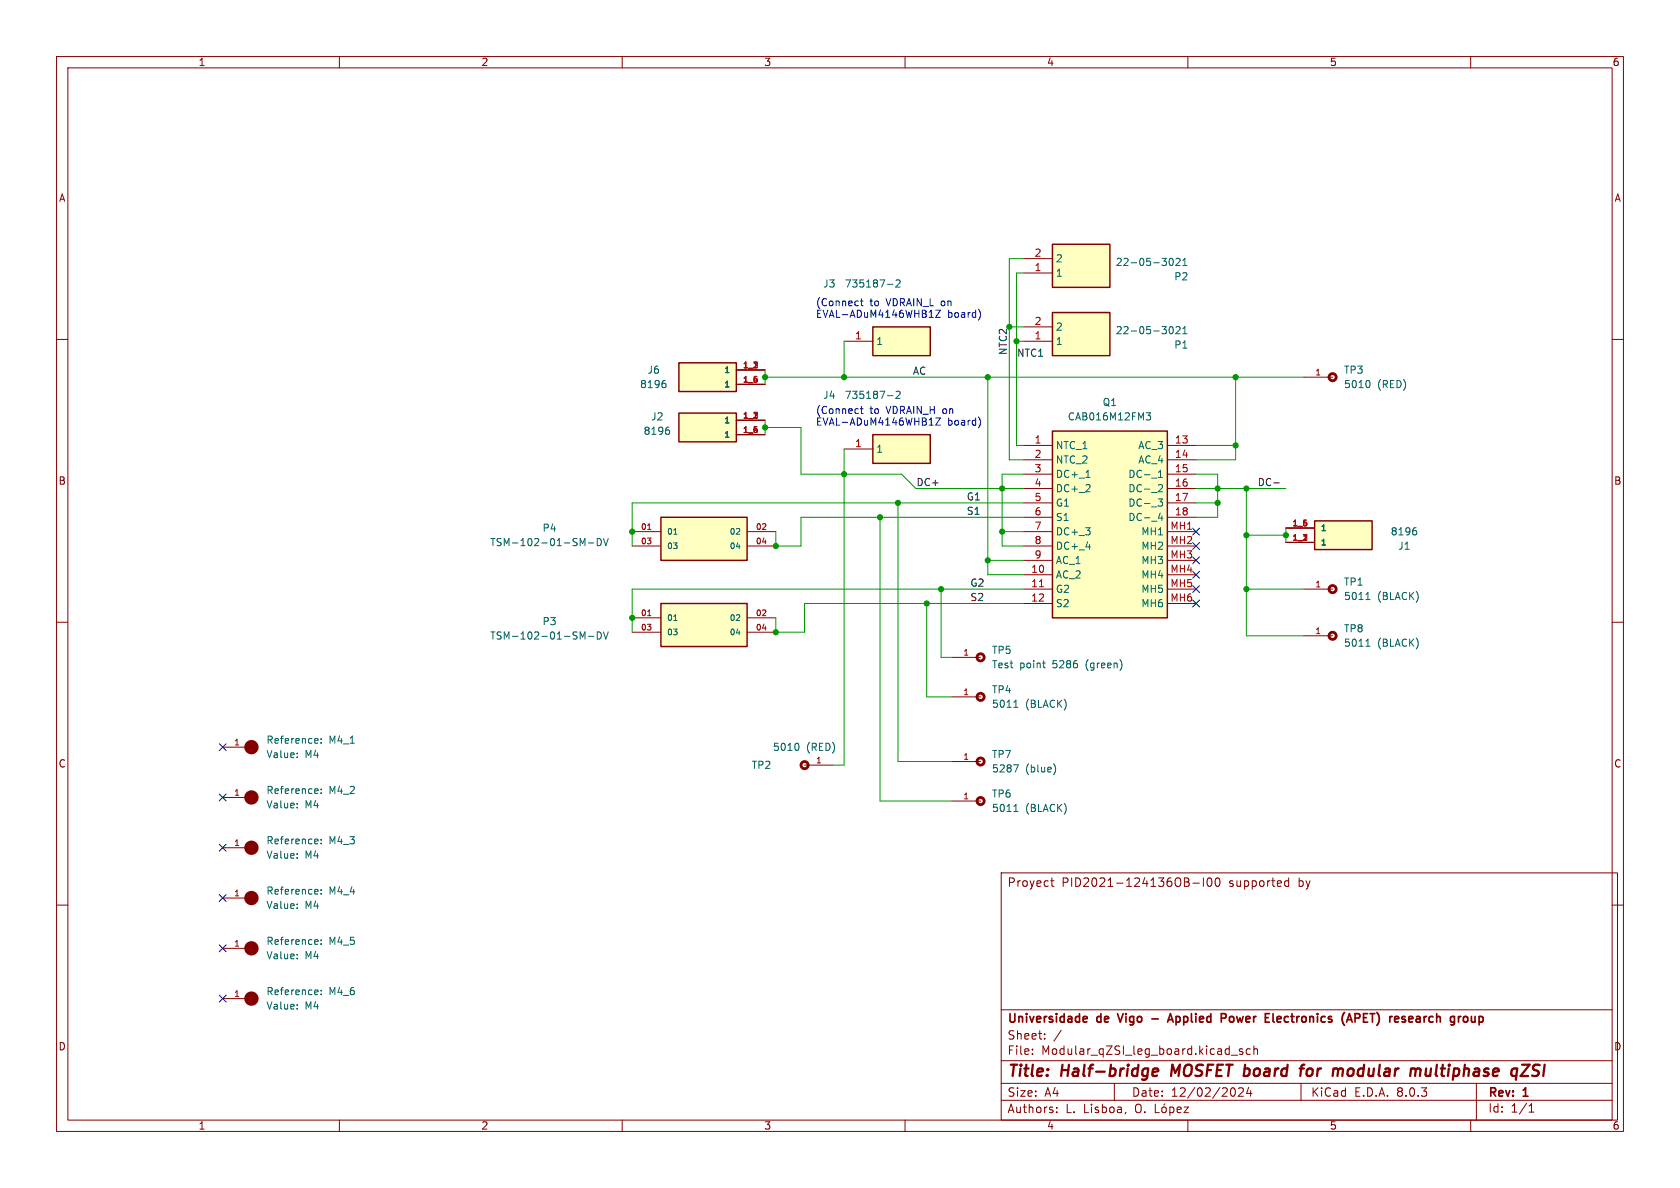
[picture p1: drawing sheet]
<svg xmlns="http://www.w3.org/2000/svg" width="297mm" height="210mm" viewBox="0 0 297 210" stroke-linecap="round" stroke-linejoin="round" font-family="sans-serif">
<g fill="none" stroke="#840000" stroke-width=".18">
<path d="M10 10h277v190h-277zM12 12h273v186h-273zM60 10v2M110 10v2M160 10v2M210 10v2M260 10v2M10 60h2M285 60h2M10 110h2M230.5 104.1h5.1M230.5 112.4h5.1"/>
<path d="M285 110h2M10 160h2M39.4 158.8h5M177 154.3h109v43.7h-109zM185.7 155.7h.6M186 155.2v1.3l.3 .2M210.9 156.1h1.1M212.7 155.2v1.5M213.5 155.3l.2-.1a.81 .81 0 0 1 .6 .6 .81 .81 0 0 1-.3 .8l-.1 .1a.81 .81 0 0 1-.4-1.4zM215 155.3l.2-.1a.81 .81 0 0 1 .6 .6 .81 .81 0 0 1-.3 .8l-.2 .1a.81 .81 0 0 1-.3-1.4zM227.2 156.6l.2 .1 .4-.1M227.8 155.8l-.4-.1-.2 .1"/>
<path d="M227.8 155.2v1.5M285 160h2M39.4 176.5h5M177 178.5h108M60 198v2M110 198v2M160 198v2M177 194.5h108M177 191.5h108M177 187.5h108M182.5 186.3v.1M182.5 185.5v.1"/>
<path d="M184.7 183.6v.1M184.7 182.8v.1M186.8 196.6v.1M186.8 195.8v.1M187.6 182.1l-1.3 2M197 191.5v3M199 196.6l-.1 .3M201 195.3a.5 .5 0 0 1 .5-.1 .5 .5 0 0 1 .2 .5v.5a.5 .5 0 0 1-.5 .5 .5 .5 0 0 1-.5-.5v-.5zM202.4 196.6v.1M204.2 195.2v1.5h.8M205.5 195.8l.4-.1 .3 .3v.4l-.3 .3-.4-.1-.1-.2v-.4zM206 195.1l-.3 .2"/>
<path d="M206.8 195.8l.4-.1 .3 .3v.4l-.1 .2h-.6M206.8 195.7v1.5M208.1 196.2l.7-.1-.1-.3-.4-.1-.2 .2 .1 .7h.5M209.3 195.7h.8l-.8 1h.8M210 198v2M217.7 186.5h1.1M218 192.3a.94 .94 0 0 1 0 1.5M219 192.4l.5-.1 .2 .1 .1 .3-.9 1.1h.9M219.7 185.5l-.4-.1-.2 .2 .1 .2 .5 .2v.3h-.6M220.7 192.2l-.3 1.1h.9M221 185.5l-.4-.1-.3 .3v.4l.2 .2h.5M221.1 192.8v1"/>
<path d="M221.7 185.5l.2-.1 .3 .1 .1 .9M221.7 184.9v1.5M230 191.5v3M260 198v2M261 191.5v6.5M270.3 196.6h.9M270.3 195.5l.4-.4v1.5"/>
</g>
<path d="M203.8 189.5l.9-.1v-.4l-.2-.1-.6 .1-.2 .9 .3 .3 .6-.1M207.3 188.2l-.3 2M230.4 188.2h.2M231.8 188.9a.62 .62 0 0 0-.8 .4v.7a.52 .52 0 0 0 .8 .1M237.2 188.9l.2 .3-.1 1M251.1 189l-.1 1.2M252.1 188.9v1.2l.2 .1 .4-.1M269.1 188.2h1.3l-1.6 2h1.4M270.8 190.1l.8 .1M271.5 188.2l-.2 .1a.46 .46 0 0 0-.3 .5 .46 .46 0 0 0 .3 .4" fill="none" stroke="#840000" stroke-width=".4"/>
<g fill="none" stroke="#840000" stroke-width=".3">
<path d="M191.7 179.7l.4 .1 .1 .2-.7 .2M197.6 179.2l.5 1.5M216.7 179.3v.5M217.8 179.7l-.3 .1-.2 .2 .1 .5 .4 .2M226.3 179.7h-.3l-.2 .2v.7l.5 .1M238.6 179.2l.5 1.5M240.3 179.3l-.7-.1v1.5M240.3 179.9l-.7 .1M249.6 179.7h-.3l-.2 .2v.7l.5 .1M259.2 179.7l.3 .3v.4l-.3 .3M260.1 179.7l.1 .9h.5M192.1 180.6l-.4 .1"/>
<path d="M203.6 180.1h1.2M206.4 180.7l.5-1.5 .5 1.5M206.6 180.3h.7M226.5 180l-.7 .2M238.2 180.3h.7M249.8 180l-.7 .2"/>
</g>
<g fill="#fff" stroke="#fff" stroke-width=".18">
<circle cx="235.6" cy="104.1" r=".63"/>
<circle cx="235.6" cy="112.4" r=".63"/>
</g>
<g fill="none" stroke="#840000" stroke-width=".5">
<circle cx="235.6" cy="104.1" r=".63"/>
<circle cx="235.6" cy="112.4" r=".63"/>
</g>
<g fill="none" stroke="#006464" stroke-width=".18">
<path d="M241.5 106h.7M241.5 114.2h.7M241.6 105l.2-.3v1.3M241.6 113.3l.2-.3v1.2M52.5 159.8v.1M56.1 157.2l.1 .3-.6 .1M56.2 158l-.1 .1M56.8 157.3v.1M56.8 157.9v.2M52.5 178.3v.1M52.5 160.5v.1M52.5 177.6v.1"/>
<path d="M56.1 175l.1 .3-.6 .1M56.2 175.8h-.1M56.8 175.7v.1M56.8 175.1v.1"/>
</g>
<g fill="none" stroke="#840000" stroke-width="1.3">
<circle cx="44.4" cy="158.7" r=".63"/>
<circle cx="44.4" cy="176.5" r=".63"/>
</g>
<path d="M232.4 92.1h10.2v5.1h-10.2z" fill="#ffffc2"/>
<path d="M232.4 92.1h10.2v5.1h-10.2z" fill="none" stroke="#840000" stroke-width=".25"/>
<path d="M227.3 95.9h5.1M227.3 93.3h5.1M168.3 123.2h5.1M39.4 167.6h5" fill="none" stroke="#840000" stroke-width=".18"/>
<path d="M250.1 93.3h.2M250.2 93.8l.3 .2v.3l-.3 .3M179.2 125h.8M179.4 124.1l.2-.3v1.2M52.5 169.4v.1M52.5 168.7v.1M56.1 166.1l.1 .3-.6 .1M56.2 166.9h-.1M56.8 166.8v.1M56.8 166.2v.1" fill="none" stroke="#006464" stroke-width=".18"/>
<circle cx="44.4" cy="167.6" r=".63" fill="none" stroke="#840000" stroke-width="1.3"/>
<circle cx="173.4" cy="123.2" r=".63" fill="#fff" stroke="#fff" stroke-width=".18"/>
<circle cx="173.4" cy="123.2" r=".63" fill="none" stroke="#840000" stroke-width=".5"/>
<path d="M120 73h10.2v5.1h-10.2z" fill="#ffffc2"/>
<path d="M120 73h10.2v5.1h-10.2z" fill="none" stroke="#840000" stroke-width=".25"/>
<path d="M130.2 74.3h5.1M130.2 76.8h5.1" fill="none" stroke="#840000" stroke-width=".18"/>
<path d="M118 75.5h.3M118.1 76l.3 .2v.3l-.3 .3" fill="none" stroke="#006464" stroke-width=".18"/>
<path d="M120 64.1h10.2v5.1h-10.2z" fill="#ffffc2"/>
<path d="M120 64.1h10.2v5.1h-10.2z" fill="none" stroke="#840000" stroke-width=".25"/>
<path d="M130.2 65.4h5.1M130.2 67.9h5.1" fill="none" stroke="#840000" stroke-width=".18"/>
<path d="M117.4 67.3h.2M117.5 67.7l.2 .3v.3l-.2 .2" fill="none" stroke="#006464" stroke-width=".18"/>
<path d="M186.1 76.2h20.3v33h-20.3z" fill="#ffffc2"/>
<path d="M186.1 76.2h20.3v33h-20.3z" fill="none" stroke="#840000" stroke-width=".25"/>
<g fill="none" stroke="#840000" stroke-width=".18">
<path d="M181 78.7h5.1M206.4 78.7h5.1M181 81.3h5.1M181 83.8h5.1M181 86.4h5.1M181 88.9h5.1M181 91.4h5.1M181 94h5.1M181 96.5h5.1M181 99.1h5.1M206.4 81.3h5.1M206.4 83.8h5.1"/>
<path d="M206.4 86.4h5.1M206.4 88.9h5.1M206.4 91.4h5.1M206.4 94h5.1M206.4 96.5h5.1M206.4 99.1h5.1M168.3 116.2h5.1M181 101.6h5.1M181 104.1h5.1M181 106.7h5.1M206.4 101.6h5.1M206.4 104.1h5.1"/>
<path d="M206.4 106.7h5.1M142.2 135.3h5.1M168.3 134.6h5.1M168.3 141.6h5.1"/>
</g>
<path d="M183.8 103.7h.7" fill="none" stroke="#a90000" stroke-width=".18"/>
<g fill="none" stroke="#006464" stroke-width=".18">
<path d="M202.6 73h.8l-.4 .5 .4 .1v.5l-.2 .1h-.5M191.9 93.3h.8l-.4 .5M192 84.4h.7M192 96.7h.8M192.6 85.7l.1 .2v.3l-.8 .7h.8M192.7 93.9v.5M204.7 88.2h.8l-.4 .5 .4 .1v.4l-.2 .3h-.4M204.8 84.4h.7M204.8 83.5l.4-.4v1.3M205 85.7h.4l.1 .3-.8 .9h.8M205.1 90.7l-.3 .9h.8M205.4 91.2v.8"/>
<path d="M184.3 117.2h.5M184.6 118l.2 .1M140.9 131.4a.79 .79 0 0 1 0 1.3M179.2 135.2h.8l-.5 1.3M186.3 135a1.46 1.46 0 0 1 0 2M179.2 143.5h.8M179.4 142.5l.2-.3v1.3"/>
</g>
<g fill="#fff" stroke="#fff" stroke-width=".18">
<circle cx="142.2" cy="135.3" r=".63"/>
<circle cx="173.4" cy="141.6" r=".63"/>
<circle cx="173.4" cy="134.6" r=".63"/>
<circle cx="173.4" cy="116.2" r=".63"/>
</g>
<g fill="none" stroke="#840000" stroke-width=".5">
<circle cx="173.4" cy="116.2" r=".63"/>
<circle cx="142.2" cy="135.3" r=".63"/>
<circle cx="173.4" cy="134.6" r=".63"/>
<circle cx="173.4" cy="141.6" r=".63"/>
</g>
<path d="M186.1 55.2h10.1v7.7h-10.1z" fill="#ffffc2"/>
<path d="M186.1 55.2h10.1v7.7h-10.1z" fill="none" stroke="#840000" stroke-width=".25"/>
<path d="M181 57.8h5.1M181 60.3h5.1" fill="none" stroke="#840000" stroke-width=".18"/>
<path d="M206.9 57.8l.1-.1a.68 .68 0 0 1 .4 .7 .68 .68 0 0 1-.4 .6 .84 .84 0 0 1-.1-1.2zM207.9 57.9l.5-.2 .2 .4-.8 .9h.8M209.1 59h.7M209.1 58.1l.4-.4v1.3" fill="none" stroke="#006464" stroke-width=".18"/>
<path d="M186.1 43.2h10.1v7.6h-10.1z" fill="#ffffc2"/>
<path d="M186.1 43.2h10.1v7.6h-10.1z" fill="none" stroke="#840000" stroke-width=".25"/>
<path d="M181 48.3h5.1M181 45.7h5.1M230.5 66.7h5.1M39.4 132.1h5M39.4 141h5M39.4 149.9h5" fill="none" stroke="#840000" stroke-width=".18"/>
<g fill="none" stroke="#006464" stroke-width=".18">
<path d="M206.9 45.7h.1a.68 .68 0 0 1 .4 .6 .68 .68 0 0 1-.4 .6 .84 .84 0 0 1-.1-1.2zM207.9 45.8l.5-.1 .2 .3-.8 .9h.8M209.1 46.9h.7M209.1 46l.4-.3v1.2M241.9 67.3a.79 .79 0 0 1 0 1.2M52.5 133.8v.1M52.5 133.1v.2M56.1 130.5l.1 .3-.6 .2M56.1 139.4l.1 .3-.6 .2M56.2 131.3l-.1 .1M56.8 131.3v.1M56.8 130.6v.1"/>
<path d="M56.8 139.5v.1M52.5 142v.2M52.5 142.7v.1M52.5 150.9v.1M52.5 151.6v.1M56.1 148.3l.1 .3-.6 .1M56.2 140.2l-.1 .1M56.2 149.1l-.1 .1M56.8 140.2v.1M56.8 148.4v.1M56.8 149v.2"/>
</g>
<g fill="none" stroke="#840000" stroke-width="1.3">
<circle cx="44.4" cy="132.1" r=".63"/>
<circle cx="44.4" cy="141" r=".63"/>
<circle cx="44.4" cy="149.9" r=".63"/>
</g>
<circle cx="235.6" cy="66.7" r=".63" fill="#fff" stroke="#fff" stroke-width=".18"/>
<circle cx="235.6" cy="66.7" r=".63" fill="none" stroke="#840000" stroke-width=".5"/>
<path d="M116.8 106.7h15.3v7.6h-15.3z" fill="#ffffc2"/>
<path d="M116.8 106.7h15.3v7.6h-15.3z" fill="none" stroke="#840000" stroke-width=".25"/>
<path d="M111.8 109.2h5M111.8 111.8h5M132.1 109.2h5.1M132.1 111.8h5.1" fill="none" stroke="#840000" stroke-width=".18"/>
<path d="M103 112.6l.4-.9v1.3M104 112.5h1M105.6 111.7a.64 .64 0 0 1 .7 .6 .64 .64 0 0 1-.7 .7zM106.7 111.7l.4 1.3 .4-1.3M119.1 109.7h.6" fill="none" stroke="#006464" stroke-width=".18"/>
<path d="M114.5 108.8h.6" fill="none" stroke="#a90000" stroke-width=".18"/>
<path d="M116.8 91.4h15.3v7.7h-15.3z" fill="#ffffc2"/>
<path d="M116.8 91.4h15.3v7.7h-15.3z" fill="none" stroke="#840000" stroke-width=".25"/>
<path d="M111.8 94h5M111.8 96.5h5M132.1 94h5.1M132.1 96.5h5.1" fill="none" stroke="#840000" stroke-width=".18"/>
<path d="M103 96.1l.4-.9v1.3M104 96h1M105.6 95.2a.64 .64 0 0 1 .7 .6 .64 .64 0 0 1-.7 .7zM106.7 95.2l.4 1.3 .4-1.3M119.1 94.4h.6" fill="none" stroke="#006464" stroke-width=".18"/>
<path d="M114.5 93.6h.6" fill="none" stroke="#a90000" stroke-width=".18"/>
<path d="M154.3 76.8h10.2v5.1h-10.2z" fill="#ffffc2"/>
<path d="M154.3 76.8h10.2v5.1h-10.2z" fill="none" stroke="#840000" stroke-width=".25"/>
<path d="M149.2 79.4h5.1" fill="none" stroke="#840000" stroke-width=".18"/>
<path d="M156.9 69.9h1M158.4 69.3l.5-.1 .2 .3-.8 .9h.8" fill="none" stroke="#006464" stroke-width=".18"/>
<path d="M154.3 57.8h10.2v5.1h-10.2z" fill="#ffffc2"/>
<path d="M154.3 57.8h10.2v5.1h-10.2z" fill="none" stroke="#840000" stroke-width=".25"/>
<path d="M149.2 60.3h5.1" fill="none" stroke="#840000" stroke-width=".18"/>
<path d="M156.9 50.3h1M158.4 49.6l.5-.1 .2 .3-.8 .9h.8" fill="none" stroke="#006464" stroke-width=".18"/>
<path d="M225.2 85.4h1" fill="none" stroke="#0f0f0f" stroke-width=".18"/>
<path d="M152.1 53.2h.5M152.3 52.8v1.1l.3 .2M164.3 56.1h.7M166.3 54.8l-.9 1.3h.9M173 54.7a1.49 1.49 0 0 1 0 1.8M152.1 72.3h.5M152.3 71.8v1.1l.3 .2M164.3 75.2h.7M166.3 73.9l-.9 1.3h.9M173 73.8a1.49 1.49 0 0 1 0 1.8" fill="none" stroke="#0000c2" stroke-width=".18"/>
<g fill="none" stroke="#009600" stroke-width=".18">
<path d="M178.4 57.8h2.6M181 45.7h-2.6v35.6h2.6M181 48.3h-1.3v30.4h1.3M135.3 66.7h95.2M135.3 75.6h6.3v8.2h17.8l2.5 2.6h19.1M135.3 65.4v2.5M135.3 74.3v2.5M149.2 60.3v6.4M149.2 79.4v55.9h-1.9M174.6 66.7v34.9h6.4M179.7 60.3h1.3M211.5 78.7h6.9"/>
<path d="M218.4 66.7v14.6h-6.9M155.6 91.4v50.2h12.7M158.7 88.9v45.7h9.6M174.6 99.1h6.4M177.2 94h3.8M181 83.8h-3.8v12.7h3.8M181 88.9h-69.2v7.6M181 91.4h-39.4v5.1h-4.4v-2.5M211.5 83.8h3.8v7.6h-3.8M211.5 86.4h15.8M211.5 88.9h3.8M220.3 86.4v26h10.2"/>
<path d="M220.3 94.6h7M227.3 93.3v2.6M163.8 106.7v16.5h4.5M166.4 104.1v12.1h1.9M181 104.1h-69.2v7.7M181 106.7h-38.8v5.1h-5v-2.6M220.3 104.1h10.2"/>
</g>
<g fill="none" stroke="#000084" stroke-width=".18">
<path d="M210.8 98.5l1.3 1.2M210.8 95.9l1.3 1.2M210.8 93.4l1.3 1.2M212.1 98.5l-1.3 1.2M212.1 95.9l-1.3 1.2M212.1 93.4l-1.3 1.2M210.8 103.5l1.3 1.2M210.8 106.1l1.3 1.2M210.8 101l1.3 1.2M212.1 103.5l-1.3 1.2M212.1 106.1l-1.3 1.2M212.1 101l-1.3 1.2"/>
<path d="M38.8 131.5l1.2 1.2M40 131.5l-1.2 1.2M38.8 158.1l1.2 1.3M38.8 140.4l1.2 1.2M38.8 149.3l1.2 1.2M40 158.1l-1.2 1.3M40 140.4l-1.2 1.2M40 149.3l-1.2 1.2M38.8 175.9l1.2 1.2M38.8 167l1.2 1.2M40 175.9l-1.2 1.2M40 167l-1.2 1.2"/>
</g>
<g fill="#009600" stroke="#009600" stroke-width=".18">
<circle cx="215.3" cy="86.4" r=".46"/>
<circle cx="220.3" cy="86.4" r=".46"/>
<circle cx="220.3" cy="104.1" r=".46"/>
<circle cx="218.4" cy="66.7" r=".46"/>
<circle cx="218.4" cy="78.7" r=".46"/>
<circle cx="220.3" cy="94.6" r=".46"/>
<circle cx="215.3" cy="88.9" r=".46"/>
<circle cx="227.3" cy="94.6" r=".46"/>
<circle cx="111.8" cy="109.2" r=".46"/>
<circle cx="135.3" cy="75.6" r=".46"/>
<circle cx="111.8" cy="94" r=".46"/>
<circle cx="137.2" cy="111.8" r=".46"/>
<circle cx="177.2" cy="94" r=".46"/>
<circle cx="149.2" cy="83.8" r=".46"/>
<circle cx="137.2" cy="96.5" r=".46"/>
<circle cx="155.6" cy="91.4" r=".46"/>
<circle cx="158.7" cy="88.9" r=".46"/>
<circle cx="163.8" cy="106.7" r=".46"/>
<circle cx="149.2" cy="66.7" r=".46"/>
<circle cx="135.3" cy="66.7" r=".46"/>
<circle cx="166.4" cy="104.1" r=".46"/>
<circle cx="178.4" cy="57.8" r=".46"/>
<circle cx="174.6" cy="99.1" r=".46"/>
<circle cx="174.6" cy="66.7" r=".46"/>
<circle cx="179.7" cy="60.3" r=".46"/>
<circle cx="177.2" cy="86.4" r=".46"/>
</g>
<g font-size="2.8" fill="#840000">
<text x="178" y="190.9">Title:</text>
<text x="187.7" y="190.9">Half-bridge</text>
<text x="207.9" y="190.9">MOSFET board</text>
<text x="232.3" y="190.9">for</text>
<text x="238.9" y="190.9">modular</text>
<text x="253.4" y="190.9">multiphase</text>
<text x="272.1" y="190.9">qZSI</text>
</g>
<g font-size="2.1" fill="#840000">
<text x="178" y="157">Proyect</text>
<text x="187.7" y="157">PID2021-124136OB-I00</text>
<text x="217.3" y="157">supported</text>
<text x="229.7" y="157">by</text>
<text x="178" y="184">Sheet:</text>
<text x="178" y="181.2">Universidade</text>
<text x="194" y="181.2">de</text>
<text x="198.4" y="181.2">Vigo</text>
<text x="208.5" y="181.2">Applied</text>
<text x="218.4" y="181.2">Power</text>
<text x="226.7" y="181.2">Electronics</text>
<text x="240.9" y="181.2">(APET)</text>
<text x="249.9" y="181.2">research</text>
<text x="261.3" y="181.2">group</text>
<text x="178" y="186.7">File:</text>
<text x="184.1" y="186.7">Modular_qZSI_leg_board.kicad_sch</text>
<text x="178" y="194.1">Size:</text>
<text x="178" y="197">Authors:</text>
<text x="184.7" y="194.1">A4</text>
<text x="188.4" y="197">L.</text>
<text x="191.6" y="197">Lisboa,</text>
<text x="200" y="194.1">Date:</text>
<text x="207" y="194.1">12/02/2024</text>
<text x="231.7" y="194.1">KiCad</text>
<text x="239.4" y="194.1">E.D.A.</text>
<text x="247" y="194.1">8.0.3</text>
<text x="263" y="194.3">Rev:</text>
<text x="263" y="196.9">Id:</text>
<text x="267.1" y="196.9">1/1</text>
<text x="269.4" y="194.3">1</text>
</g>
<g font-size="1.8" fill="#840000">
<text x="35" y="11.9">1</text>
<text x="85" y="11.9">2</text>
<text x="135" y="11.9">3</text>
<text x="185" y="11.9">4</text>
<text x="235" y="11.9">5</text>
<text x="285" y="11.9">6</text>
<text x="10.3" y="35.9">A</text>
<text x="285.3" y="35.9">A</text>
<text x="10.3" y="85.9">B</text>
<text x="285.3" y="85.9">B</text>
<text x="10.3" y="135.9">C</text>
<text x="285.3" y="135.9">C</text>
<text x="10.3" y="185.9">D</text>
<text x="285.3" y="185.9">D</text>
<text x="35" y="199.9">1</text>
<text x="85" y="199.9">2</text>
<text x="135" y="199.9">3</text>
<text x="185" y="199.9">4</text>
<text x="235" y="199.9">5</text>
<text x="285" y="199.9">6</text>
</g>
<g font-size="1.8" fill="#a90000">
<text x="182.8" y="45.5">2</text>
<text x="182.8" y="48">1</text>
<text x="182.8" y="57.5">2</text>
<text x="151.1" y="60.1">1</text>
<text x="182.8" y="60.1">1</text>
<text x="151.1" y="79.1">1</text>
<text x="182.8" y="78.5">1</text>
<text x="182.8" y="81">2</text>
<text x="182.8" y="83.6">3</text>
<text x="207.6" y="78.5">13</text>
<text x="207.6" y="81">14</text>
<text x="207.6" y="83.6">15</text>
<text x="182.8" y="86.1">4</text>
<text x="182.8" y="88.6">5</text>
<text x="207.6" y="86.1">16</text>
<text x="207.6" y="88.6">17</text>
<text x="182.8" y="91.2">6</text>
<text x="182.8" y="93.7">7</text>
<text x="206.8" y="93.7">MH1</text>
<text x="207.6" y="91.2">18</text>
<text x="182.2" y="101.3">10</text>
<text x="182.8" y="96.3">8</text>
<text x="182.8" y="98.8">9</text>
<text x="206.8" y="96.3">MH2</text>
<text x="206.8" y="98.8">MH3</text>
<text x="206.8" y="101.3">MH4</text>
<text x="182.2" y="103.9">11</text>
<text x="182.2" y="106.4">12</text>
<text x="206.8" y="103.9">MH5</text>
<text x="206.8" y="106.4">MH6</text>
</g>
<g font-size="1.8" fill="#006464">
<text x="186.6" y="46.6">2</text>
<text x="197.2" y="47.2">22-05-3021</text>
<text x="145.4" y="51">J3</text>
<text x="149.2" y="51">735187-2</text>
<text x="186.6" y="49.1">1</text>
<text x="207.5" y="49.8">P2</text>
<text x="186.6" y="58.6">2</text>
<text x="197.2" y="59.3">22-05-3021</text>
<text x="154.8" y="61.2">1</text>
<text x="186.6" y="61.2">1</text>
<text x="207.5" y="61.8">P1</text>
<text x="113" y="68.8">8196</text>
<text x="114.4" y="66.3">J6</text>
<text x="145.4" y="70.7">J4</text>
<text x="149.2" y="70.7">735187-2</text>
<text x="194.8" y="72">Q1</text>
<text x="237.5" y="66.3">TP3</text>
<text x="237.5" y="68.8">5010</text>
<text x="243.5" y="68.8">(RED)</text>
<text x="113.7" y="77.1">8196</text>
<text x="115" y="74.5">J2</text>
<text x="188.7" y="74.5">CAB016M12FM3</text>
<text x="154.8" y="80.2">1</text>
<text x="186.6" y="79.6">NTC_1</text>
<text x="186.6" y="82.1">NTC_2</text>
<text x="201.1" y="79.6">AC_3</text>
<text x="201.1" y="82.1">AC_4</text>
<text x="186.6" y="84.7">DC+_1</text>
<text x="186.6" y="87.2">DC+_2</text>
<text x="186.6" y="89.8">G1</text>
<text x="199.4" y="84.7">DC-_1</text>
<text x="199.4" y="87.2">DC-_2</text>
<text x="199.4" y="89.8">DC-_3</text>
<text x="95.8" y="94.2">P4</text>
<text x="186.6" y="92.3">S1</text>
<text x="186.6" y="94.8">DC+_3</text>
<text x="199.4" y="92.3">DC-_4</text>
<text x="201.7" y="94.8">MH1</text>
<text x="245.8" y="94.8">8196</text>
<text x="86.6" y="96.7">TSM-102-01-SM-DV</text>
<text x="186.6" y="97.4">DC+_4</text>
<text x="186.6" y="99.9">AC_1</text>
<text x="201.7" y="97.4">MH2</text>
<text x="201.7" y="99.9">MH3</text>
<text x="247.1" y="97.4">J1</text>
<text x="186.6" y="102.5">AC_2</text>
<text x="186.6" y="105">G2</text>
<text x="186.6" y="107.5">S2</text>
<text x="201.7" y="102.5">MH4</text>
<text x="201.7" y="105">MH5</text>
<text x="201.7" y="107.5">MH6</text>
<text x="237.5" y="103.7">TP1</text>
<text x="237.5" y="106.3">5011</text>
<text x="243.5" y="106.3">(BLACK)</text>
<text x="86.6" y="113.3">TSM-102-01-SM-DV</text>
<text x="95.8" y="110.7">P3</text>
<text x="237.5" y="112">TP8</text>
<text x="175.3" y="115.8">TP5</text>
<text x="175.3" y="118.3">Test</text>
<text x="180.3" y="118.3">point</text>
<text x="186.2" y="118.3">5286</text>
<text x="192.2" y="118.3">(green)</text>
<text x="237.5" y="114.5">5011</text>
<text x="243.5" y="114.5">(BLACK)</text>
<text x="175.3" y="122.8">TP4</text>
<text x="175.3" y="125.3">5011</text>
<text x="181.3" y="125.3">(BLACK)</text>
<text x="47" y="131.7">Reference:</text>
<text x="58.1" y="131.7">M4_1</text>
<text x="47" y="134.2">Value:</text>
<text x="53.9" y="134.2">M4</text>
<text x="132.8" y="136.1">TP2</text>
<text x="136.5" y="132.9">5010</text>
<text x="142.6" y="132.9">(RED)</text>
<text x="175.3" y="134.2">TP7</text>
<text x="175.3" y="136.8">5287</text>
<text x="181.3" y="136.8">(blue)</text>
<text x="47" y="140.6">Reference:</text>
<text x="47" y="143.1">Value:</text>
<text x="53.9" y="143.1">M4</text>
<text x="58.1" y="140.6">M4_2</text>
<text x="175.3" y="141.2">TP6</text>
<text x="175.3" y="143.7">5011</text>
<text x="181.3" y="143.7">(BLACK)</text>
<text x="47" y="149.5">Reference:</text>
<text x="58.1" y="149.5">M4_3</text>
<text x="47" y="152">Value:</text>
<text x="53.9" y="152">M4</text>
<text x="47" y="158.3">Reference:</text>
<text x="47" y="160.9">Value:</text>
<text x="53.9" y="160.9">M4</text>
<text x="58.1" y="158.3">M4_4</text>
<text x="47" y="167.2">Reference:</text>
<text x="58.1" y="167.2">M4_5</text>
<text x="47" y="169.8">Value:</text>
<text x="53.9" y="169.8">M4</text>
<text x="47" y="176.1">Reference:</text>
<text x="47" y="178.7">Value:</text>
<text x="53.9" y="178.7">M4</text>
<text x="58.1" y="176.1">M4_6</text>
</g>
<g font-size="1.8" fill="#0000c2">
<text x="144.1" y="54.2">(Connect</text>
<text x="144.1" y="56.3">EVAL-ADuM4146WHB1Z</text>
<text x="153.8" y="54.2">to</text>
<text x="156.8" y="54.2">VDRAIN_L on</text>
<text x="167.5" y="56.3">board)</text>
<text x="144.1" y="73.3">(Connect</text>
<text x="144.1" y="75.3">EVAL-ADuM4146WHB1Z</text>
<text x="153.8" y="73.3">to</text>
<text x="156.8" y="73.3">VDRAIN_H on</text>
<text x="167.5" y="75.3">board)</text>
</g>
<g font-size="1.8" fill="#0f0f0f">
<text x="178.1" y="62.9" transform="rotate(-90 178.1 62.9)">NTC2</text>
<text x="179.7" y="63.2">NTC1</text>
<text x="161.3" y="66.3">AC</text>
<text x="161.9" y="86">DC+</text>
<text x="170.8" y="88.6">G1</text>
<text x="222.2" y="86">DC-</text>
<text x="170.8" y="91.1">S1</text>
<text x="171.4" y="106.3">S2</text>
<text x="171.4" y="103.8">G2</text>
</g>
<g font-size="1.4" fill="#a90000">
<text x="131.2" y="65.2">1_1</text>
<text x="132.8" y="65.2">2</text>
<text x="131.2" y="67.7">1_4</text>
<text x="132.8" y="67.7">5</text>
<text x="232.4" y="66.4">1</text>
<text x="131.2" y="74">1_1</text>
<text x="131.2" y="76.6">1_4</text>
<text x="132.8" y="74">2</text>
<text x="132.8" y="76.6">5</text>
<text x="113.2" y="93.7">01</text>
<text x="133.5" y="93.7">02</text>
<text x="228.4" y="95.6">1_1</text>
<text x="228.4" y="93.1">1_4</text>
<text x="230" y="95.6">2</text>
<text x="230" y="93.1">5</text>
<text x="113.2" y="96.3">03</text>
<text x="133.5" y="96.3">04</text>
<text x="232.4" y="103.9">1</text>
<text x="113.2" y="109">01</text>
<text x="113.2" y="111.5">03</text>
<text x="133.5" y="109">02</text>
<text x="133.5" y="111.5">04</text>
<text x="232.4" y="112.1">1</text>
<text x="170.2" y="116">1</text>
<text x="170.2" y="122.9">1</text>
<text x="41.3" y="131.8">1</text>
<text x="144.2" y="135">1</text>
<text x="170.2" y="134.4">1</text>
<text x="41.3" y="140.7">1</text>
<text x="170.2" y="141.4">1</text>
<text x="41.3" y="149.6">1</text>
<text x="41.3" y="158.5">1</text>
<text x="41.3" y="167.4">1</text>
<text x="41.3" y="176.3">1</text>
</g>
<g font-size="1.4" fill="#006464">
<text x="127.9" y="66.1">1</text>
<text x="127.9" y="68.7">1</text>
<text x="127.9" y="75">1</text>
<text x="127.9" y="77.6">1</text>
<text x="117.9" y="94.7">01</text>
<text x="128.9" y="94.7">02</text>
<text x="233.4" y="94.1">1</text>
<text x="117.9" y="97.3">03</text>
<text x="128.9" y="97.3">04</text>
<text x="233.4" y="96.6">1</text>
<text x="117.9" y="110">01</text>
<text x="117.9" y="112.5">03</text>
<text x="128.9" y="110">02</text>
<text x="128.9" y="112.5">04</text>
</g>
</svg>
